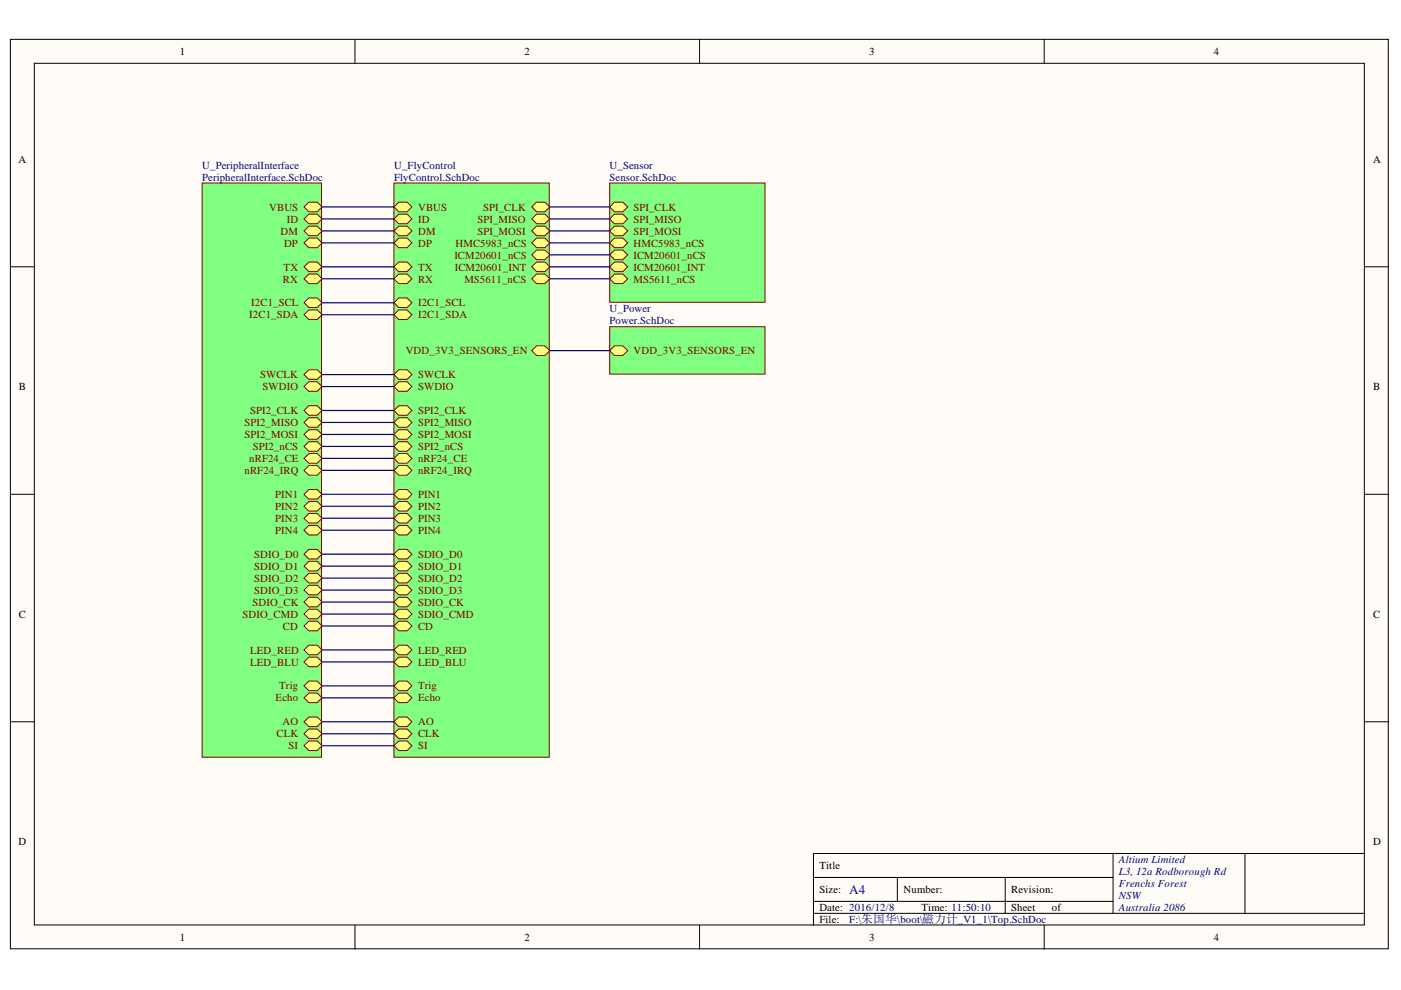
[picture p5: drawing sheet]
<svg xmlns="http://www.w3.org/2000/svg" width="297mm" height="210mm" viewBox="0 0 297 210" stroke-linecap="round" stroke-linejoin="round" font-family="sans-serif">
<g fill="#fffcf8" stroke="#000" stroke-width=".21">
<path d="M2.2 8.3h292.1v192.9h-292.1z"/>
<path d="M7.3 13.4h282v182.7h-282z"/>
</g>
<g fill="none" stroke="#000" stroke-width=".21">
<path d="M75.3 8.3v5.1M148.3 8.3v5.1M221.4 8.3v5.1M2.2 56.6h5.1M289.4 56.6h5M2.2 104.8h5.1M289.4 104.8h5M2.2 153h5.1M289.4 153h5M75.3 196.2v5.1M148.3 196.2v5.1M172.5 186h63.5"/>
<path d="M172.5 193.7h116.9M172.5 191.1h63.5M190.3 186v5.1M213.1 186v7.7M221.4 196.2v5.1M236 181v12.7M264 181h-91.5v15.2M289.4 181h-25.4v12.7"/>
</g>
<path d="M83.5 38.8h33v121.8h-33z" fill="#80ff80" stroke="#800000" stroke-width=".21"/>
<path d="M112.7 54l1.1-1h1.7l1.1 1-1.1 1.1h-1.7z" fill-rule="evenodd" fill="#ffff80"/>
<path d="M112.7 54l1.1-1h1.7l1.1 1-1.1 1.1h-1.7z" fill="none" stroke="#800000" stroke-width=".21"/>
<path d="M112.7 51.5l1.1-1h1.7l1.1 1-1.1 1h-1.7z" fill-rule="evenodd" fill="#ffff80"/>
<path d="M112.7 51.5l1.1-1h1.7l1.1 1-1.1 1h-1.7z" fill="none" stroke="#800000" stroke-width=".21"/>
<path d="M112.7 49l1.1-1.1h1.7l1.1 1.1-1.1 1h-1.7z" fill-rule="evenodd" fill="#ffff80"/>
<path d="M112.7 49l1.1-1.1h1.7l1.1 1.1-1.1 1h-1.7z" fill="none" stroke="#800000" stroke-width=".21"/>
<path d="M112.7 46.4l1.1-1h1.7l1.1 1-1.1 1h-1.7z" fill-rule="evenodd" fill="#ffff80"/>
<path d="M112.7 46.4l1.1-1h1.7l1.1 1-1.1 1h-1.7z" fill="none" stroke="#800000" stroke-width=".21"/>
<path d="M112.7 43.9l1.1-1h1.7l1.1 1-1.1 1h-1.7z" fill-rule="evenodd" fill="#ffff80"/>
<path d="M112.7 43.9l1.1-1h1.7l1.1 1-1.1 1h-1.7z" fill="none" stroke="#800000" stroke-width=".21"/>
<path d="M112.7 74.3l1.1-1h1.7l1.1 1-1.1 1.1h-1.7z" fill-rule="evenodd" fill="#ffff80"/>
<path d="M112.7 74.3l1.1-1h1.7l1.1 1-1.1 1.1h-1.7z" fill="none" stroke="#800000" stroke-width=".21"/>
<path d="M83.5 43.9l1-1h1.8l1 1-1 1h-1.8z" fill-rule="evenodd" fill="#ffff80"/>
<path d="M83.5 43.9l1-1h1.8l1 1-1 1h-1.8z" fill="none" stroke="#800000" stroke-width=".21"/>
<path d="M83.5 46.4l1-1h1.8l1 1-1 1h-1.8z" fill-rule="evenodd" fill="#ffff80"/>
<path d="M83.5 46.4l1-1h1.8l1 1-1 1h-1.8z" fill="none" stroke="#800000" stroke-width=".21"/>
<path d="M83.5 49l1-1.1h1.8l1 1.1-1 1h-1.8z" fill-rule="evenodd" fill="#ffff80"/>
<path d="M83.5 49l1-1.1h1.8l1 1.1-1 1h-1.8z" fill="none" stroke="#800000" stroke-width=".21"/>
<path d="M83.5 51.5l1-1h1.8l1 1-1 1h-1.8z" fill-rule="evenodd" fill="#ffff80"/>
<path d="M83.5 51.5l1-1h1.8l1 1-1 1h-1.8z" fill="none" stroke="#800000" stroke-width=".21"/>
<path d="M83.5 56.6l1-1h1.8l1 1-1 1h-1.8z" fill-rule="evenodd" fill="#ffff80"/>
<path d="M83.5 56.6l1-1h1.8l1 1-1 1h-1.8z" fill="none" stroke="#800000" stroke-width=".21"/>
<path d="M83.5 59.1l1-1h1.8l1 1-1 1h-1.8z" fill-rule="evenodd" fill="#ffff80"/>
<path d="M83.5 59.1l1-1h1.8l1 1-1 1h-1.8z" fill="none" stroke="#800000" stroke-width=".21"/>
<path d="M83.5 64.2l1-1h1.8l1 1-1 1h-1.8z" fill-rule="evenodd" fill="#ffff80"/>
<path d="M83.5 64.2l1-1h1.8l1 1-1 1h-1.8z" fill="none" stroke="#800000" stroke-width=".21"/>
<path d="M83.5 66.7l1-1h1.8l1 1-1 1h-1.8z" fill-rule="evenodd" fill="#ffff80"/>
<path d="M83.5 66.7l1-1h1.8l1 1-1 1h-1.8z" fill="none" stroke="#800000" stroke-width=".21"/>
<path d="M83.5 79.4l1-1h1.8l1 1-1 1h-1.8z" fill-rule="evenodd" fill="#ffff80"/>
<path d="M83.5 79.4l1-1h1.8l1 1-1 1h-1.8z" fill="none" stroke="#800000" stroke-width=".21"/>
<path d="M83.5 82l1-1.1h1.8l1 1.1-1 1h-1.8z" fill-rule="evenodd" fill="#ffff80"/>
<path d="M83.5 82l1-1.1h1.8l1 1.1-1 1h-1.8z" fill="none" stroke="#800000" stroke-width=".21"/>
<path d="M83.5 87l1-1h1.8l1 1-1 1.1h-1.8z" fill-rule="evenodd" fill="#ffff80"/>
<path d="M83.5 87l1-1h1.8l1 1-1 1.1h-1.8z" fill="none" stroke="#800000" stroke-width=".21"/>
<path d="M83.5 89.6l1-1h1.8l1 1-1 1h-1.8z" fill-rule="evenodd" fill="#ffff80"/>
<path d="M83.5 89.6l1-1h1.8l1 1-1 1h-1.8z" fill="none" stroke="#800000" stroke-width=".21"/>
<path d="M83.5 92.1l1-1h1.8l1 1-1 1h-1.8z" fill-rule="evenodd" fill="#ffff80"/>
<path d="M83.5 92.1l1-1h1.8l1 1-1 1h-1.8z" fill="none" stroke="#800000" stroke-width=".21"/>
<path d="M83.5 94.7l1-1.1h1.8l1 1.1-1 1h-1.8z" fill-rule="evenodd" fill="#ffff80"/>
<path d="M83.5 94.7l1-1.1h1.8l1 1.1-1 1h-1.8z" fill="none" stroke="#800000" stroke-width=".21"/>
<path d="M83.5 104.8l1-1h1.8l1 1-1 1h-1.8z" fill-rule="evenodd" fill="#ffff80"/>
<path d="M83.5 104.8l1-1h1.8l1 1-1 1h-1.8z" fill="none" stroke="#800000" stroke-width=".21"/>
<path d="M83.5 107.3l1-1h1.8l1 1-1 1.1h-1.8z" fill-rule="evenodd" fill="#ffff80"/>
<path d="M83.5 107.3l1-1h1.8l1 1-1 1.1h-1.8z" fill="none" stroke="#800000" stroke-width=".21"/>
<path d="M83.5 109.9l1-1h1.8l1 1-1 1h-1.8z" fill-rule="evenodd" fill="#ffff80"/>
<path d="M83.5 109.9l1-1h1.8l1 1-1 1h-1.8z" fill="none" stroke="#800000" stroke-width=".21"/>
<path d="M83.5 112.4l1-1h1.8l1 1-1 1h-1.8z" fill-rule="evenodd" fill="#ffff80"/>
<path d="M83.5 112.4l1-1h1.8l1 1-1 1h-1.8z" fill="none" stroke="#800000" stroke-width=".21"/>
<path d="M83.5 122.6l1-1h1.8l1 1-1 1h-1.8z" fill-rule="evenodd" fill="#ffff80"/>
<path d="M83.5 122.6l1-1h1.8l1 1-1 1h-1.8z" fill="none" stroke="#800000" stroke-width=".21"/>
<path d="M83.5 125.1l1-1h1.8l1 1-1 1h-1.8z" fill-rule="evenodd" fill="#ffff80"/>
<path d="M83.5 125.1l1-1h1.8l1 1-1 1h-1.8z" fill="none" stroke="#800000" stroke-width=".21"/>
<path d="M83.5 117.5l1-1h1.8l1 1-1 1h-1.8z" fill-rule="evenodd" fill="#ffff80"/>
<path d="M83.5 117.5l1-1h1.8l1 1-1 1h-1.8z" fill="none" stroke="#800000" stroke-width=".21"/>
<path d="M83.5 120l1-1h1.8l1 1-1 1.1h-1.8z" fill-rule="evenodd" fill="#ffff80"/>
<path d="M83.5 120l1-1h1.8l1 1-1 1.1h-1.8z" fill="none" stroke="#800000" stroke-width=".21"/>
<path d="M83.5 127.7l1-1.1h1.8l1 1.1-1 1h-1.8z" fill-rule="evenodd" fill="#ffff80"/>
<path d="M83.5 127.7l1-1.1h1.8l1 1.1-1 1h-1.8z" fill="none" stroke="#800000" stroke-width=".21"/>
<path d="M83.5 130.2l1-1h1.8l1 1-1 1h-1.8z" fill-rule="evenodd" fill="#ffff80"/>
<path d="M83.5 130.2l1-1h1.8l1 1-1 1h-1.8z" fill="none" stroke="#800000" stroke-width=".21"/>
<path d="M83.5 132.7l1-1h1.8l1 1-1 1h-1.8z" fill-rule="evenodd" fill="#ffff80"/>
<path d="M83.5 132.7l1-1h1.8l1 1-1 1h-1.8z" fill="none" stroke="#800000" stroke-width=".21"/>
<path d="M83.5 140.3l1-1h1.8l1 1-1 1.1h-1.8z" fill-rule="evenodd" fill="#ffff80"/>
<path d="M83.5 140.3l1-1h1.8l1 1-1 1.1h-1.8z" fill="none" stroke="#800000" stroke-width=".21"/>
<path d="M83.5 137.8l1-1h1.8l1 1-1 1h-1.8z" fill-rule="evenodd" fill="#ffff80"/>
<path d="M83.5 137.8l1-1h1.8l1 1-1 1h-1.8z" fill="none" stroke="#800000" stroke-width=".21"/>
<path d="M83.5 97.2l1-1h1.8l1 1-1 1h-1.8z" fill-rule="evenodd" fill="#ffff80"/>
<path d="M83.5 97.2l1-1h1.8l1 1-1 1h-1.8z" fill="none" stroke="#800000" stroke-width=".21"/>
<path d="M83.5 99.7l1-1h1.8l1 1-1 1h-1.8z" fill-rule="evenodd" fill="#ffff80"/>
<path d="M83.5 99.7l1-1h1.8l1 1-1 1h-1.8z" fill="none" stroke="#800000" stroke-width=".21"/>
<path d="M83.5 145.4l1-1h1.8l1 1-1 1h-1.8z" fill-rule="evenodd" fill="#ffff80"/>
<path d="M83.5 145.4l1-1h1.8l1 1-1 1h-1.8z" fill="none" stroke="#800000" stroke-width=".21"/>
<path d="M83.5 148l1-1.1h1.8l1 1.1-1 1h-1.8z" fill-rule="evenodd" fill="#ffff80"/>
<path d="M83.5 148l1-1.1h1.8l1 1.1-1 1h-1.8z" fill="none" stroke="#800000" stroke-width=".21"/>
<path d="M83.5 153l1-1h1.8l1 1-1 1.1h-1.8z" fill-rule="evenodd" fill="#ffff80"/>
<path d="M83.5 153l1-1h1.8l1 1-1 1.1h-1.8z" fill="none" stroke="#800000" stroke-width=".21"/>
<path d="M83.5 155.6l1-1h1.8l1 1-1 1h-1.8z" fill-rule="evenodd" fill="#ffff80"/>
<path d="M83.5 155.6l1-1h1.8l1 1-1 1h-1.8z" fill="none" stroke="#800000" stroke-width=".21"/>
<path d="M83.5 158.1l1-1h1.8l1 1-1 1h-1.8z" fill-rule="evenodd" fill="#ffff80"/>
<path d="M83.5 158.1l1-1h1.8l1 1-1 1h-1.8z" fill="none" stroke="#800000" stroke-width=".21"/>
<path d="M112.7 56.6l1.1-1h1.7l1.1 1-1.1 1h-1.7z" fill-rule="evenodd" fill="#ffff80"/>
<path d="M112.7 56.6l1.1-1h1.7l1.1 1-1.1 1h-1.7z" fill="none" stroke="#800000" stroke-width=".21"/>
<path d="M112.7 59.1l1.1-1h1.7l1.1 1-1.1 1h-1.7z" fill-rule="evenodd" fill="#ffff80"/>
<path d="M112.7 59.1l1.1-1h1.7l1.1 1-1.1 1h-1.7z" fill="none" stroke="#800000" stroke-width=".21"/>
<path d="M129.3 38.8h32.9v25.3h-32.9z" fill="#80ff80" stroke="#800000" stroke-width=".21"/>
<path d="M129.3 43.9l1-1h1.8l1 1-1 1h-1.8z" fill-rule="evenodd" fill="#ffff80"/>
<path d="M129.3 43.9l1-1h1.8l1 1-1 1h-1.8z" fill="none" stroke="#800000" stroke-width=".21"/>
<path d="M129.3 46.4l1-1h1.8l1 1-1 1h-1.8z" fill-rule="evenodd" fill="#ffff80"/>
<path d="M129.3 46.4l1-1h1.8l1 1-1 1h-1.8z" fill="none" stroke="#800000" stroke-width=".21"/>
<path d="M129.3 49l1-1.1h1.8l1 1.1-1 1h-1.8z" fill-rule="evenodd" fill="#ffff80"/>
<path d="M129.3 49l1-1.1h1.8l1 1.1-1 1h-1.8z" fill="none" stroke="#800000" stroke-width=".21"/>
<path d="M129.3 51.5l1-1h1.8l1 1-1 1h-1.8z" fill-rule="evenodd" fill="#ffff80"/>
<path d="M129.3 51.5l1-1h1.8l1 1-1 1h-1.8z" fill="none" stroke="#800000" stroke-width=".21"/>
<path d="M129.3 54l1-1h1.8l1 1-1 1.1h-1.8z" fill-rule="evenodd" fill="#ffff80"/>
<path d="M129.3 54l1-1h1.8l1 1-1 1.1h-1.8z" fill="none" stroke="#800000" stroke-width=".21"/>
<path d="M129.3 56.6l1-1h1.8l1 1-1 1h-1.8z" fill-rule="evenodd" fill="#ffff80"/>
<path d="M129.3 56.6l1-1h1.8l1 1-1 1h-1.8z" fill="none" stroke="#800000" stroke-width=".21"/>
<path d="M129.3 59.1l1-1h1.8l1 1-1 1h-1.8z" fill-rule="evenodd" fill="#ffff80"/>
<path d="M129.3 59.1l1-1h1.8l1 1-1 1h-1.8z" fill="none" stroke="#800000" stroke-width=".21"/>
<path d="M129.3 69.3h32.9v10h-32.9z" fill="#80ff80" stroke="#800000" stroke-width=".21"/>
<path d="M129.3 74.3l1-1h1.8l1 1-1 1.1h-1.8z" fill-rule="evenodd" fill="#ffff80"/>
<path d="M129.3 74.3l1-1h1.8l1 1-1 1.1h-1.8z" fill="none" stroke="#800000" stroke-width=".21"/>
<path d="M42.9 38.8h25.3v121.8h-25.3z" fill="#80ff80" stroke="#800000" stroke-width=".21"/>
<path d="M64.5 43.9l1-1h1.8l1 1-1 1h-1.8z" fill-rule="evenodd" fill="#ffff80"/>
<path d="M64.5 43.9l1-1h1.8l1 1-1 1h-1.8z" fill="none" stroke="#800000" stroke-width=".21"/>
<path d="M64.5 46.4l1-1h1.8l1 1-1 1h-1.8z" fill-rule="evenodd" fill="#ffff80"/>
<path d="M64.5 46.4l1-1h1.8l1 1-1 1h-1.8z" fill="none" stroke="#800000" stroke-width=".21"/>
<path d="M64.5 49l1-1.1h1.8l1 1.1-1 1h-1.8z" fill-rule="evenodd" fill="#ffff80"/>
<path d="M64.5 49l1-1.1h1.8l1 1.1-1 1h-1.8z" fill="none" stroke="#800000" stroke-width=".21"/>
<path d="M64.5 51.5l1-1h1.8l1 1-1 1h-1.8z" fill-rule="evenodd" fill="#ffff80"/>
<path d="M64.5 51.5l1-1h1.8l1 1-1 1h-1.8z" fill="none" stroke="#800000" stroke-width=".21"/>
<path d="M64.5 56.6l1-1h1.8l1 1-1 1h-1.8z" fill-rule="evenodd" fill="#ffff80"/>
<path d="M64.5 56.6l1-1h1.8l1 1-1 1h-1.8z" fill="none" stroke="#800000" stroke-width=".21"/>
<path d="M64.5 59.1l1-1h1.8l1 1-1 1h-1.8z" fill-rule="evenodd" fill="#ffff80"/>
<path d="M64.5 59.1l1-1h1.8l1 1-1 1h-1.8z" fill="none" stroke="#800000" stroke-width=".21"/>
<path d="M64.5 64.2l1-1h1.8l1 1-1 1h-1.8z" fill-rule="evenodd" fill="#ffff80"/>
<path d="M64.5 64.2l1-1h1.8l1 1-1 1h-1.8z" fill="none" stroke="#800000" stroke-width=".21"/>
<path d="M64.5 66.7l1-1h1.8l1 1-1 1h-1.8z" fill-rule="evenodd" fill="#ffff80"/>
<path d="M64.5 66.7l1-1h1.8l1 1-1 1h-1.8z" fill="none" stroke="#800000" stroke-width=".21"/>
<path d="M64.5 79.4l1-1h1.8l1 1-1 1h-1.8z" fill-rule="evenodd" fill="#ffff80"/>
<path d="M64.5 79.4l1-1h1.8l1 1-1 1h-1.8z" fill="none" stroke="#800000" stroke-width=".21"/>
<path d="M64.5 82l1-1.1h1.8l1 1.1-1 1h-1.8z" fill-rule="evenodd" fill="#ffff80"/>
<path d="M64.5 82l1-1.1h1.8l1 1.1-1 1h-1.8z" fill="none" stroke="#800000" stroke-width=".21"/>
<path d="M64.5 87l1-1h1.8l1 1-1 1.1h-1.8z" fill-rule="evenodd" fill="#ffff80"/>
<path d="M64.5 87l1-1h1.8l1 1-1 1.1h-1.8z" fill="none" stroke="#800000" stroke-width=".21"/>
<path d="M64.5 89.6l1-1h1.8l1 1-1 1h-1.8z" fill-rule="evenodd" fill="#ffff80"/>
<path d="M64.5 89.6l1-1h1.8l1 1-1 1h-1.8z" fill="none" stroke="#800000" stroke-width=".21"/>
<path d="M64.5 92.1l1-1h1.8l1 1-1 1h-1.8z" fill-rule="evenodd" fill="#ffff80"/>
<path d="M64.5 92.1l1-1h1.8l1 1-1 1h-1.8z" fill="none" stroke="#800000" stroke-width=".21"/>
<path d="M64.5 94.7l1-1.1h1.8l1 1.1-1 1h-1.8z" fill-rule="evenodd" fill="#ffff80"/>
<path d="M64.5 94.7l1-1.1h1.8l1 1.1-1 1h-1.8z" fill="none" stroke="#800000" stroke-width=".21"/>
<path d="M64.5 104.8l1-1h1.8l1 1-1 1h-1.8z" fill-rule="evenodd" fill="#ffff80"/>
<path d="M64.5 104.8l1-1h1.8l1 1-1 1h-1.8z" fill="none" stroke="#800000" stroke-width=".21"/>
<path d="M64.5 107.3l1-1h1.8l1 1-1 1.1h-1.8z" fill-rule="evenodd" fill="#ffff80"/>
<path d="M64.5 107.3l1-1h1.8l1 1-1 1.1h-1.8z" fill="none" stroke="#800000" stroke-width=".21"/>
<path d="M64.5 109.9l1-1h1.8l1 1-1 1h-1.8z" fill-rule="evenodd" fill="#ffff80"/>
<path d="M64.5 109.9l1-1h1.8l1 1-1 1h-1.8z" fill="none" stroke="#800000" stroke-width=".21"/>
<path d="M64.5 112.4l1-1h1.8l1 1-1 1h-1.8z" fill-rule="evenodd" fill="#ffff80"/>
<path d="M64.5 112.4l1-1h1.8l1 1-1 1h-1.8z" fill="none" stroke="#800000" stroke-width=".21"/>
<path d="M64.5 122.6l1-1h1.8l1 1-1 1h-1.8z" fill-rule="evenodd" fill="#ffff80"/>
<path d="M64.5 122.6l1-1h1.8l1 1-1 1h-1.8z" fill="none" stroke="#800000" stroke-width=".21"/>
<path d="M64.5 125.1l1-1h1.8l1 1-1 1h-1.8z" fill-rule="evenodd" fill="#ffff80"/>
<path d="M64.5 125.1l1-1h1.8l1 1-1 1h-1.8z" fill="none" stroke="#800000" stroke-width=".21"/>
<path d="M64.5 117.5l1-1h1.8l1 1-1 1h-1.8z" fill-rule="evenodd" fill="#ffff80"/>
<path d="M64.5 117.5l1-1h1.8l1 1-1 1h-1.8z" fill="none" stroke="#800000" stroke-width=".21"/>
<path d="M64.5 120l1-1h1.8l1 1-1 1.1h-1.8z" fill-rule="evenodd" fill="#ffff80"/>
<path d="M64.5 120l1-1h1.8l1 1-1 1.1h-1.8z" fill="none" stroke="#800000" stroke-width=".21"/>
<path d="M64.5 127.7l1-1.1h1.8l1 1.1-1 1h-1.8z" fill-rule="evenodd" fill="#ffff80"/>
<path d="M64.5 127.7l1-1.1h1.8l1 1.1-1 1h-1.8z" fill="none" stroke="#800000" stroke-width=".21"/>
<path d="M64.5 130.2l1-1h1.8l1 1-1 1h-1.8z" fill-rule="evenodd" fill="#ffff80"/>
<path d="M64.5 130.2l1-1h1.8l1 1-1 1h-1.8z" fill="none" stroke="#800000" stroke-width=".21"/>
<path d="M64.5 132.7l1-1h1.8l1 1-1 1h-1.8z" fill-rule="evenodd" fill="#ffff80"/>
<path d="M64.5 132.7l1-1h1.8l1 1-1 1h-1.8z" fill="none" stroke="#800000" stroke-width=".21"/>
<path d="M64.5 140.3l1-1h1.8l1 1-1 1.1h-1.8z" fill-rule="evenodd" fill="#ffff80"/>
<path d="M64.5 140.3l1-1h1.8l1 1-1 1.1h-1.8z" fill="none" stroke="#800000" stroke-width=".21"/>
<path d="M64.5 137.8l1-1h1.8l1 1-1 1h-1.8z" fill-rule="evenodd" fill="#ffff80"/>
<path d="M64.5 137.8l1-1h1.8l1 1-1 1h-1.8z" fill="none" stroke="#800000" stroke-width=".21"/>
<path d="M64.5 97.2l1-1h1.8l1 1-1 1h-1.8z" fill-rule="evenodd" fill="#ffff80"/>
<path d="M64.5 97.2l1-1h1.8l1 1-1 1h-1.8z" fill="none" stroke="#800000" stroke-width=".21"/>
<path d="M64.5 99.7l1-1h1.8l1 1-1 1h-1.8z" fill-rule="evenodd" fill="#ffff80"/>
<path d="M64.5 99.7l1-1h1.8l1 1-1 1h-1.8z" fill="none" stroke="#800000" stroke-width=".21"/>
<path d="M64.5 145.4l1-1h1.8l1 1-1 1h-1.8z" fill-rule="evenodd" fill="#ffff80"/>
<path d="M64.5 145.4l1-1h1.8l1 1-1 1h-1.8z" fill="none" stroke="#800000" stroke-width=".21"/>
<path d="M64.5 148l1-1.1h1.8l1 1.1-1 1h-1.8z" fill-rule="evenodd" fill="#ffff80"/>
<path d="M64.5 148l1-1.1h1.8l1 1.1-1 1h-1.8z" fill="none" stroke="#800000" stroke-width=".21"/>
<path d="M64.5 153l1-1h1.8l1 1-1 1.1h-1.8z" fill-rule="evenodd" fill="#ffff80"/>
<path d="M64.5 153l1-1h1.8l1 1-1 1.1h-1.8z" fill="none" stroke="#800000" stroke-width=".21"/>
<path d="M64.5 155.6l1-1h1.8l1 1-1 1h-1.8z" fill-rule="evenodd" fill="#ffff80"/>
<path d="M64.5 155.6l1-1h1.8l1 1-1 1h-1.8z" fill="none" stroke="#800000" stroke-width=".21"/>
<path d="M64.5 158.1l1-1h1.8l1 1-1 1h-1.8z" fill-rule="evenodd" fill="#ffff80"/>
<path d="M64.5 158.1l1-1h1.8l1 1-1 1h-1.8z" fill="none" stroke="#800000" stroke-width=".21"/>
<g fill="none" stroke="#000080" stroke-width=".25">
<path d="M68.3 43.9h15.2M68.3 46.4h15.2M68.3 49h15.2M68.3 51.5h15.2M68.3 56.6h15.2M68.3 59.1h15.2M116.6 43.9h12.7M116.6 46.4h12.7M116.6 49h12.7M116.6 51.5h12.7M116.6 54h12.7M116.6 56.6h12.7"/>
<path d="M116.6 59.1h12.7M68.3 64.2h15.2M68.3 66.7h15.2M68.3 79.4h15.2M116.6 74.3h12.7M68.3 82h15.2M68.3 87h15.2M68.3 89.6h15.2M68.3 92.1h15.2M68.3 94.7h15.2M68.3 97.2h15.2M68.3 99.7h15.2"/>
<path d="M68.3 112.4h15.2M68.3 109.9h15.2M68.3 107.3h15.2M68.3 104.8h15.2M68.3 117.5h15.2M68.3 132.7h15.2M68.3 130.2h15.2M68.3 127.7h15.2M68.3 120h15.2M68.3 122.6h15.2M68.3 125.1h15.2M68.3 137.8h15.2"/>
<path d="M68.3 140.3h15.2M68.3 145.4h15.2M68.3 148h15.2M68.3 153h15.2M68.3 155.6h15.2M68.3 158.1h15.2"/>
</g>
<text font-size="2.8" fill="#000080" x="180.1" y="189.5">A4</text>
<g font-size="2.3">
<text x="38.1" y="11.7">1</text>
<text x="111.2" y="11.7">2</text>
<text x="184.3" y="11.7">3</text>
<text x="257.4" y="11.7">4</text>
<text x="3.9" y="34.5">A</text>
<text x="291.1" y="34.5">A</text>
<text x="4" y="82.7">B</text>
<text x="291.1" y="82.7">B</text>
<text x="4" y="131">C</text>
<text x="291.1" y="131">C</text>
<text x="3.9" y="179.2">D</text>
<text x="291.1" y="179.2">D</text>
<text x="173.7" y="184.3">Title</text>
<text x="173.7" y="189.4">Size:</text>
<text x="191.6" y="189.4">Number:</text>
<text x="214.4" y="189.4">Revision:</text>
<text x="173.7" y="193.2">Date: 2016/12/8</text>
<text x="173.7" y="195.7">File:</text>
<text x="195.4" y="193.2">Time: 11:50:10</text>
<text x="214.4" y="193.2">Sheet</text>
<text x="223" y="193.2">of</text>
<text x="38.1" y="199.5">1</text>
<text x="111.2" y="199.5">2</text>
<text x="184.3" y="199.5">3</text>
<text x="257.4" y="199.5">4</text>
</g>
<g font-size="2.3" fill="#000080">
<text x="42.9" y="35.7">U_PeripheralInterface</text>
<text x="83.6" y="35.7">U_FlyControl</text>
<text x="129.2" y="35.7">U_Sensor</text>
<text x="42.9" y="38.3">PeripheralInterface.SchDoc</text>
<text x="83.6" y="38.3">FlyControl.SchDoc</text>
<text x="129.2" y="38.3">Sensor.SchDoc</text>
<text x="129.2" y="66.2">U_Power</text>
<text x="129.2" y="68.8">Power.SchDoc</text>
<text x="237.2" y="183">Altium Limited</text>
<text x="237.2" y="185.6">L3, 12a Rodborough Rd</text>
<text x="237.2" y="188.1">Frenchs Forest</text>
<text x="237.2" y="190.6">NSW</text>
<text x="180.1" y="195.7">F:\朱国华\boot\磁力计_V1_1\Top.SchDoc</text>
<text x="237.2" y="193.2">Australia 2086</text>
</g>
<g font-size="2.3" fill="#800000">
<text x="57.1" y="44.7">VBUS</text>
<text x="60.8" y="47.2">ID</text>
<text x="88.6" y="44.7">VBUS</text>
<text x="88.6" y="47.2">ID</text>
<text x="101.2" y="47.2">SPI_MISO</text>
<text x="102.4" y="44.7">SPI_CLK</text>
<text x="134.3" y="44.7">SPI_CLK</text>
<text x="134.3" y="47.2">SPI_MISO</text>
<text x="59.5" y="49.8">DM</text>
<text x="60.2" y="52.3">DP</text>
<text x="88.6" y="49.8">DM</text>
<text x="88.6" y="52.3">DP</text>
<text x="96.6" y="52.3">HMC5983_nCS</text>
<text x="101.2" y="49.8">SPI_MOSI</text>
<text x="134.3" y="49.8">SPI_MOSI</text>
<text x="134.3" y="52.3">HMC5983_nCS</text>
<text x="60" y="59.9">RX</text>
<text x="60.1" y="57.4">TX</text>
<text x="88.6" y="57.4">TX</text>
<text x="88.6" y="59.9">RX</text>
<text x="96.3" y="54.8">ICM20601_nCS</text>
<text x="96.4" y="57.4">ICM20601_INT</text>
<text x="98.4" y="59.9">MS5611_nCS</text>
<text x="134.3" y="54.8">ICM20601_nCS</text>
<text x="134.3" y="57.4">ICM20601_INT</text>
<text x="134.3" y="59.9">MS5611_nCS</text>
<text x="53.3" y="65">I2C1_SCL</text>
<text x="88.6" y="65">I2C1_SCL</text>
<text x="52.9" y="67.5">I2C1_SDA</text>
<text x="88.6" y="67.5">I2C1_SDA</text>
<text x="86" y="75.1">VDD_3V3_SENSORS_EN</text>
<text x="134.3" y="75.1">VDD_3V3_SENSORS_EN</text>
<text x="55.1" y="80.2">SWCLK</text>
<text x="55.7" y="82.7">SWDIO</text>
<text x="88.6" y="80.2">SWCLK</text>
<text x="88.6" y="82.7">SWDIO</text>
<text x="53" y="87.8">SPI2_CLK</text>
<text x="88.6" y="87.8">SPI2_CLK</text>
<text x="51.8" y="90.3">SPI2_MISO</text>
<text x="51.8" y="92.9">SPI2_MOSI</text>
<text x="53.6" y="95.4">SPI2_nCS</text>
<text x="88.6" y="90.3">SPI2_MISO</text>
<text x="88.6" y="92.9">SPI2_MOSI</text>
<text x="88.6" y="95.4">SPI2_nCS</text>
<text x="51.8" y="100.5">nRF24_IRQ</text>
<text x="52.9" y="97.9">nRF24_CE</text>
<text x="88.6" y="97.9">nRF24_CE</text>
<text x="88.6" y="100.5">nRF24_IRQ</text>
<text x="58.4" y="105.6">PIN1</text>
<text x="88.6" y="105.6">PIN1</text>
<text x="58.4" y="108.2">PIN2</text>
<text x="58.4" y="110.7">PIN3</text>
<text x="58.4" y="113.2">PIN4</text>
<text x="88.6" y="108.2">PIN2</text>
<text x="88.6" y="110.7">PIN3</text>
<text x="88.6" y="113.2">PIN4</text>
<text x="53.9" y="118.3">SDIO_D0</text>
<text x="88.6" y="118.3">SDIO_D0</text>
<text x="53.9" y="123.4">SDIO_D2</text>
<text x="53.9" y="125.9">SDIO_D3</text>
<text x="53.9" y="120.8">SDIO_D1</text>
<text x="88.6" y="123.4">SDIO_D2</text>
<text x="88.6" y="125.9">SDIO_D3</text>
<text x="88.6" y="120.8">SDIO_D1</text>
<text x="51.4" y="131">SDIO_CMD</text>
<text x="53.5" y="128.4">SDIO_CK</text>
<text x="88.6" y="128.4">SDIO_CK</text>
<text x="88.6" y="131">SDIO_CMD</text>
<text x="60" y="133.5">CD</text>
<text x="88.6" y="133.5">CD</text>
<text x="53" y="141.1">LED_BLU</text>
<text x="53" y="138.6">LED_RED</text>
<text x="88.6" y="141.1">LED_BLU</text>
<text x="88.6" y="138.6">LED_RED</text>
<text x="58.4" y="148.7">Echo</text>
<text x="59.2" y="146.2">Trig</text>
<text x="88.6" y="146.2">Trig</text>
<text x="88.6" y="148.7">Echo</text>
<text x="59.9" y="153.8">AO</text>
<text x="88.6" y="153.8">AO</text>
<text x="58.6" y="156.3">CLK</text>
<text x="61.1" y="158.9">SI</text>
<text x="88.6" y="156.3">CLK</text>
<text x="88.6" y="158.9">SI</text>
</g>
</svg>
